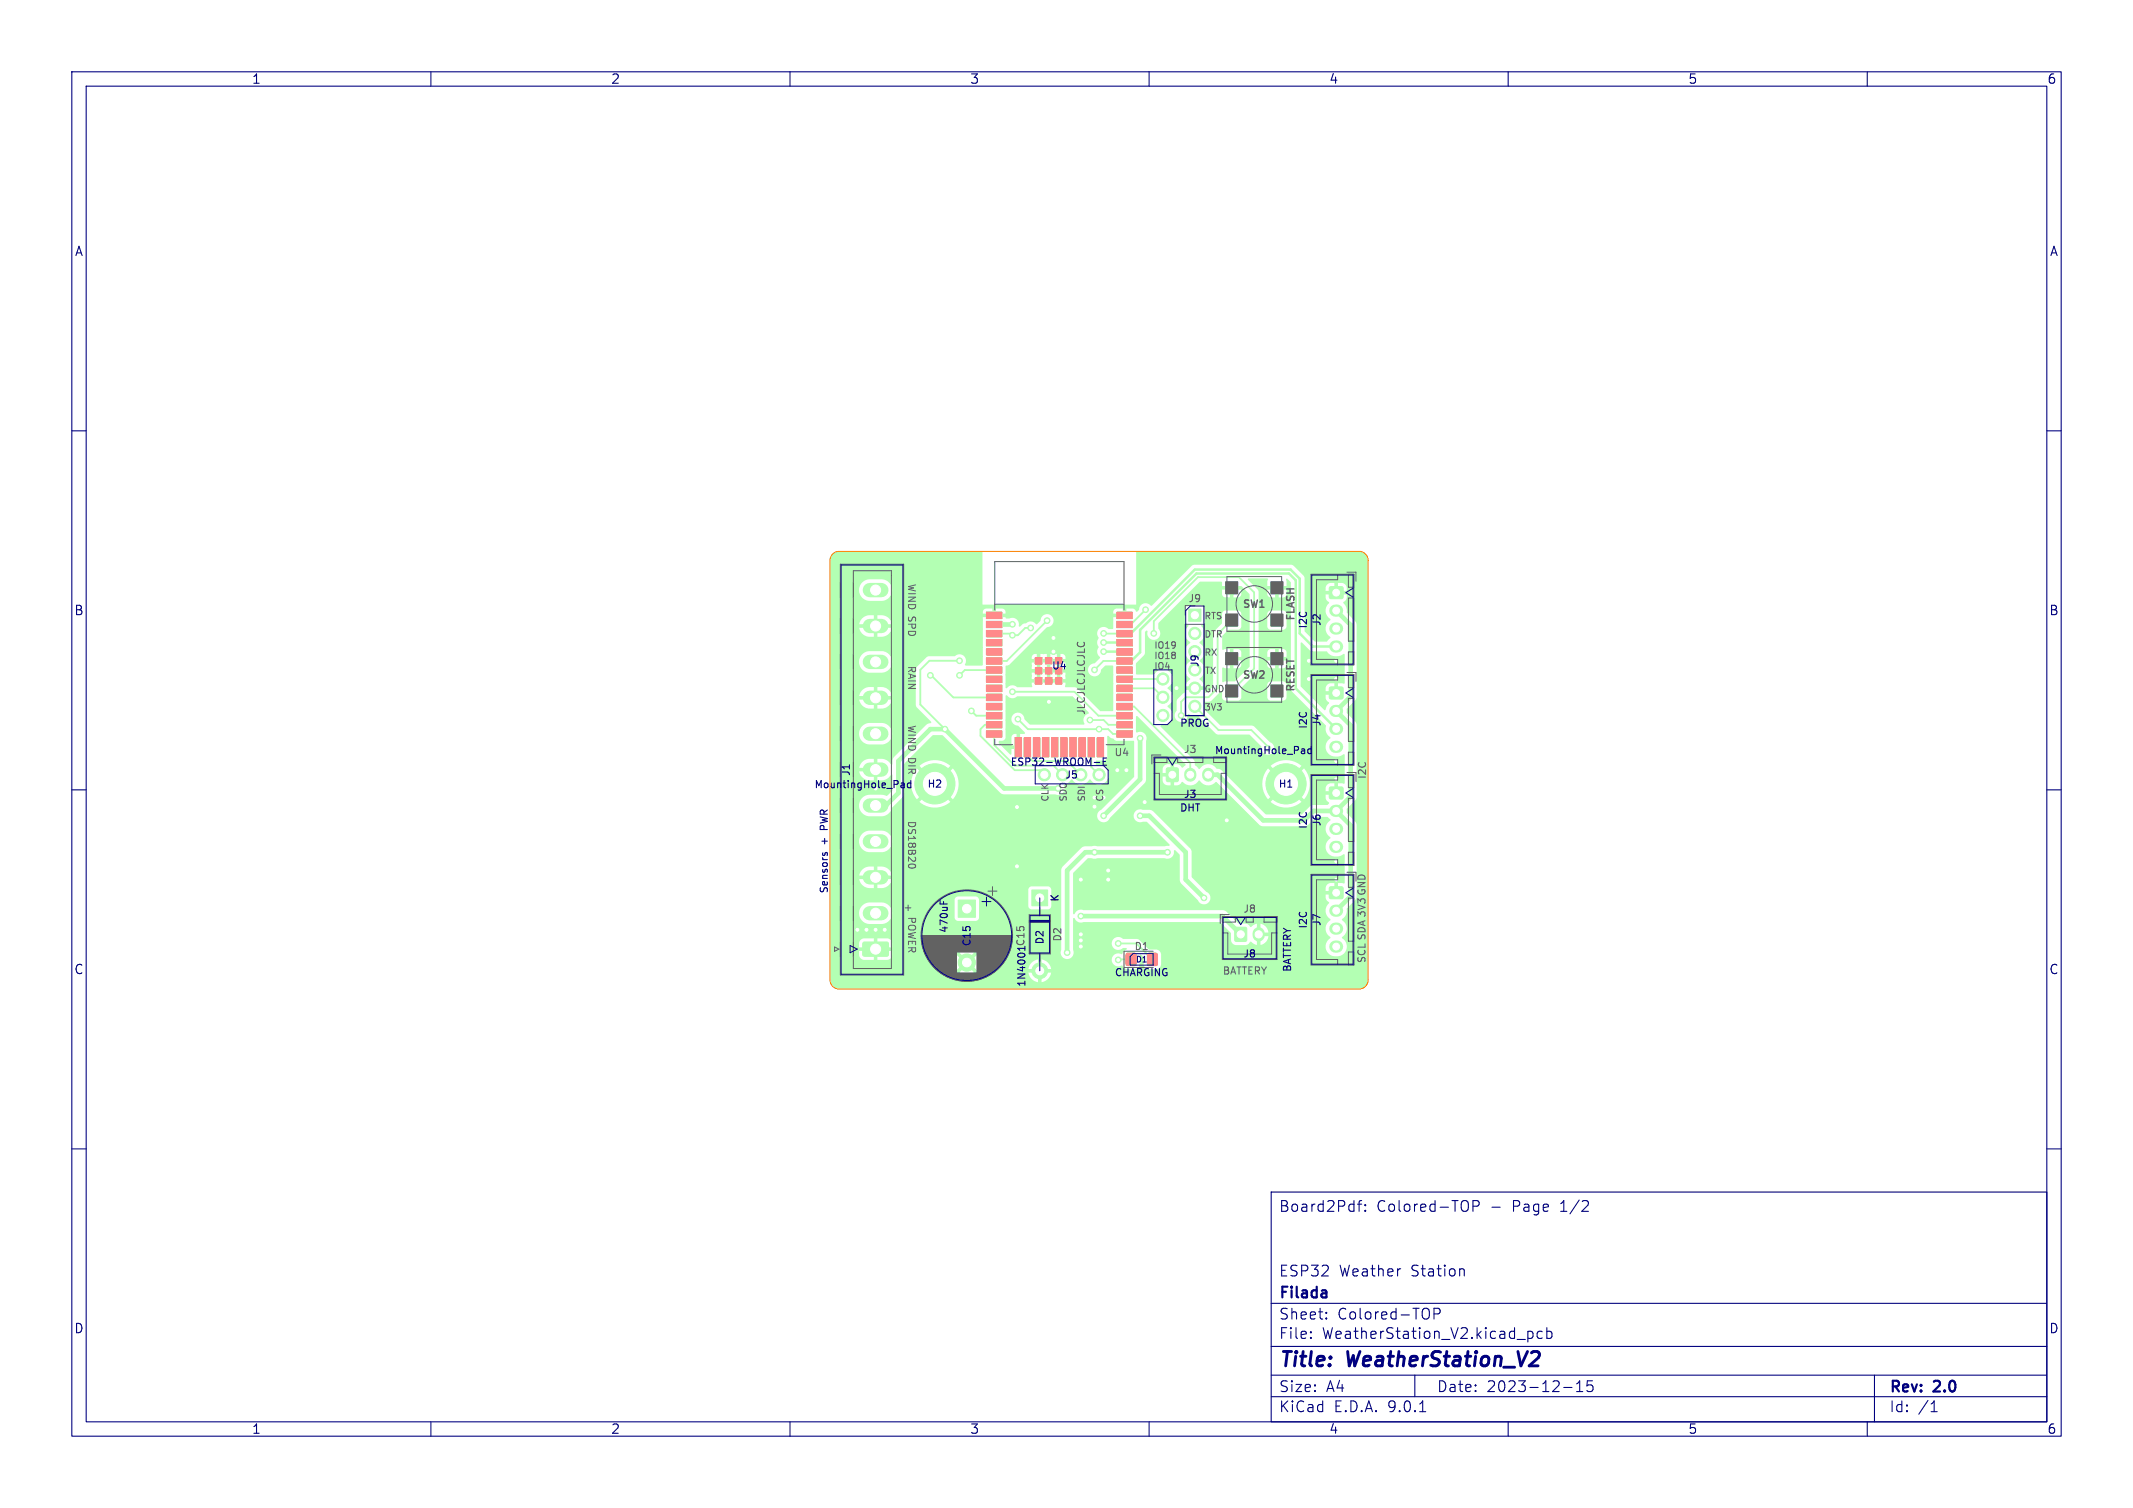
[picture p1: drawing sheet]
<svg xmlns="http://www.w3.org/2000/svg" width="297mm" height="210mm" viewBox="0 0 297 210" stroke-linecap="round" stroke-linejoin="round" font-family="sans-serif">
<g fill="#b3ffb3" stroke="#b3ffb3" stroke-width=".14">
<path d="M137.4 85.2h2.1v.9h-2.1z"/>
<path d="M137.4 86.5h2.1v.9h-2.1z"/>
<path d="M137.4 87.8h2.1v.9h-2.1z"/>
<path d="M137.4 89.1h2.1v.9h-2.1z"/>
<path d="M137.4 90.3h2.1v.9h-2.1z"/>
<path d="M137.4 91.6h2.1v.9h-2.1z"/>
<path d="M137.4 92.9h2.1v.9h-2.1z"/>
<path d="M137.4 94.1h2.1v.9h-2.1z"/>
<path d="M137.4 95.4h2.1v.9h-2.1z"/>
<path d="M137.4 96.7h2.1v.9h-2.1z"/>
<path d="M137.4 97.9h2.1v.9h-2.1z"/>
<path d="M137.4 99.2h2.1v.9h-2.1z"/>
<path d="M137.4 100.5h2.1v.9h-2.1z"/>
<path d="M137.4 101.8h2.1v.9h-2.1z"/>
<path d="M141.3 102.7h.9v2.7h-.9z"/>
<path d="M142.6 102.7h.9v2.7h-.9z"/>
<path d="M143.9 102.7h.9v2.7h-.9z"/>
<path d="M145.1 102.7h.9v2.7h-.9z"/>
<path d="M146.4 102.7h.9v2.7h-.9z"/>
<path d="M147.7 102.7h.9v2.7h-.9z"/>
<path d="M149 102.7h.9v2.7h-.9z"/>
<path d="M150.2 102.7h.9v2.7h-.9z"/>
<path d="M151.5 102.7h.9v2.7h-.9z"/>
<path d="M152.8 102.7h.9v2.7h-.9z"/>
<path d="M155.5 101.8h2.2v.9h-2.2z"/>
<path d="M155.5 100.5h2.2v.9h-2.2z"/>
<path d="M155.5 99.2h2.2v.9h-2.2z"/>
<path d="M155.5 97.9h2.2v.9h-2.2z"/>
<path d="M155.5 96.7h2.2v.9h-2.2z"/>
<path d="M155.5 95.4h2.2v.9h-2.2z"/>
<path d="M155.5 94.1h2.2v.9h-2.2z"/>
<path d="M155.5 92.9h2.2v.9h-2.2z"/>
<path d="M155.5 91.6h2.2v.9h-2.2z"/>
<path d="M155.5 90.3h2.2v.9h-2.2z"/>
<path d="M155.5 89.1h2.2v.9h-2.2z"/>
<path d="M155.5 87.8h2.2v.9h-2.2z"/>
<path d="M155.5 86.5h2.2v.9h-2.2z"/>
<path d="M155.5 85.2h2.2v.9h-2.2z"/>
<path d="M144.2 91.6h.9v.9h-.9z"/>
<path d="M144.2 93h.9v.9h-.9z"/>
<path d="M144.2 94.4h.9v.9h-.9z"/>
<path d="M145.6 91.6h.9v.9h-.9z"/>
<path d="M145.6 93h.9v.9h-.9z"/>
<path d="M145.6 94.4h.9v.9h-.9z"/>
<path d="M147 91.6h.9v.9h-.9z"/>
<path d="M147 94.4h.9v.9h-.9z"/>
<path d="M172 129.2l.2-.1 1.3 .1 .1 .2-.1 1.6-.1 .1-1.4-.1-.1-.1z"/>
<path d="M185.2 81.8l.1-.1 1.7 .1v.1v1.4l-.2 .1-1.6-.1-.1-.2z"/>
<path d="M185.2 95.7h.1h1.7v.2v1.4l-.2 .1-1.6-.1-.1-.2z"/>
<path d="M143.7 123.9h2.2v2.2h-2.2z"/>
<path d="M120.2 131.3l.2-.1h3.2l.1 .2v1.6l-.2 .2h-3.2l-.2-.3z"/>
<path d="M170.7 90.9h1.6v1.7h-1.6z"/>
<path d="M177 90.9h1.6v1.7h-1.6z"/>
<path d="M170.7 95.4h1.6v1.7h-1.6z"/>
<path d="M177 95.4h1.6v1.7h-1.6z"/>
<path d="M185.2 109.7l.1-.1 1.7 .1v.1v1.4l-.2 .1-1.6-.1-.1-.2z"/>
<path d="M162.5 107l.1-.1 1.4 .1 .1 .2-.1 1.6-.2 .1-1.3-.1-.1-.2z"/>
<path d="M165.5 84.8h1.7v1.7h-1.7z"/>
<path d="M156.8 132.8l.2-.1 1.1 .1 .1 .2-.1 1.4-1.1 .1-.2-.1v-.2z"/>
<path d="M159.8 132.8l.2-.1 1.1 .1 .1 .2-.1 1.4-1.1 .1-.2-.1-.1-1.4z"/>
<path d="M170.7 81h1.6v1.7h-1.6z"/>
<path d="M177 81h1.6v1.7h-1.6z"/>
<path d="M170.7 85.5h1.6v1.7h-1.6z"/>
<path d="M177 85.5h1.6v1.7h-1.6z"/>
<path d="M133.4 125.3h2.4v2.4h-2.4z"/>
<path d="M185.2 123.5h.1h1.7v.2v1.4l-.2 .1-1.6-.1-.1-.2z"/>
<circle cx="161.9" cy="99.6" r=".85"/>
<circle cx="161.9" cy="97.1" r=".85"/>
<circle cx="161.9" cy="94.6" r=".85"/>
<circle cx="144.8" cy="135.2" r="1.1"/>
<circle cx="179.1" cy="109.2" r="2.8"/>
<circle cx="130.2" cy="109.2" r="2.8"/>
<circle cx="166.4" cy="88.2" r=".85"/>
<circle cx="166.4" cy="90.7" r=".85"/>
<circle cx="166.4" cy="93.3" r=".85"/>
<circle cx="166.4" cy="95.8" r=".85"/>
<circle cx="166.4" cy="98.4" r=".85"/>
<circle cx="134.6" cy="134" r="1.2"/>
<circle cx="153" cy="107.9" r=".85"/>
<circle cx="150.5" cy="107.9" r=".85"/>
<circle cx="148" cy="107.9" r=".85"/>
<circle cx="145.4" cy="107.9" r=".85"/>
<circle cx="150.5" cy="127.6" r=".4"/>
<circle cx="186.1" cy="120" r=".4"/>
<circle cx="146" cy="97.7" r=".4"/>
<circle cx="186.1" cy="106" r=".4"/>
<circle cx="182.2" cy="94.6" r=".4"/>
<circle cx="163.8" cy="95.8" r=".4"/>
<circle cx="186.1" cy="108.5" r=".4"/>
<circle cx="141.6" cy="112.4" r=".4"/>
<circle cx="123.2" cy="129.5" r=".4"/>
<circle cx="121.9" cy="129.5" r=".4"/>
<circle cx="155.6" cy="107.3" r=".4"/>
<circle cx="152.4" cy="112.3" r=".4"/>
<circle cx="120.6" cy="129.5" r=".4"/>
<circle cx="154.3" cy="122.5" r=".4"/>
<circle cx="150.5" cy="131" r=".4"/>
<circle cx="159.4" cy="111.7" r=".4"/>
<circle cx="154.3" cy="121.2" r=".4"/>
<circle cx="150.5" cy="131.8" r=".4"/>
<circle cx="150.5" cy="130.1" r=".4"/>
<circle cx="186.1" cy="94.6" r=".4"/>
<circle cx="141.6" cy="120.7" r=".4"/>
<circle cx="152.4" cy="111.1" r=".4"/>
<circle cx="182.2" cy="92" r=".4"/>
<circle cx="146.7" cy="90.7" r=".4"/>
<circle cx="146.7" cy="88.8" r=".4"/>
<circle cx="186.1" cy="122.5" r=".4"/>
<circle cx="119.4" cy="129.5" r=".4"/>
<circle cx="170.8" cy="114.2" r=".4"/>
<circle cx="186.1" cy="92" r=".4"/>
<circle cx="156.8" cy="107.3" r=".4"/>
<circle cx="150.5" cy="122.5" r=".4"/>
<circle cx="141" cy="86.9" r=".4"/>
<circle cx="158.7" cy="102.8" r=".4"/>
<circle cx="153.7" cy="113.6" r=".4"/>
<circle cx="141" cy="88.5" r=".4"/>
<circle cx="160.7" cy="88.2" r=".4"/>
<circle cx="143.5" cy="87.4" r=".4"/>
<circle cx="155.7" cy="131.4" r=".4"/>
<circle cx="135.3" cy="99" r=".4"/>
<circle cx="129.5" cy="94.1" r=".4"/>
<circle cx="145.8" cy="86.4" r=".4"/>
<circle cx="155.7" cy="133.7" r=".4"/>
<circle cx="141" cy="96.3" r=".4"/>
<circle cx="152.4" cy="93.3" r=".4"/>
<circle cx="153.7" cy="88.2" r=".4"/>
<circle cx="153.7" cy="89.5" r=".4"/>
<circle cx="147.3" cy="109.8" r=".4"/>
<circle cx="131.6" cy="101.5" r=".4"/>
<circle cx="133.6" cy="92" r=".4"/>
<circle cx="133.6" cy="94.1" r=".4"/>
<circle cx="158.7" cy="113.6" r=".4"/>
<circle cx="167.6" cy="125" r=".4"/>
<circle cx="141.7" cy="100.1" r=".4"/>
<circle cx="164.5" cy="99.6" r=".4"/>
<circle cx="153" cy="101.5" r=".4"/>
<circle cx="153.7" cy="90.7" r=".4"/>
<circle cx="159.5" cy="84.9" r=".4"/>
<circle cx="151.8" cy="100.3" r=".4"/>
<circle cx="162.6" cy="118.7" r=".4"/>
<circle cx="152.4" cy="118.7" r=".4"/>
<circle cx="148.6" cy="132.7" r=".4"/>
</g>
<g fill="none" stroke="#b3ffb3" stroke-width="1.7">
<path d="M185.9 85h.3M185.9 87.5h.3M185.9 90h.3M185.9 99h.3M165.7 107.8v.2M168.2 107.8v.2M185.9 101.5h.3M185.9 104h.3M185.9 112.9h.3M185.9 115.4h.3M185.9 117.9h.3M175.3 130v.3"/>
<path d="M185.9 126.8h.3M185.9 129.3h.3M185.9 131.8h.3"/>
</g>
<path d="M121.1 97.2h1.6M121.1 92.2h1.6M121.1 87.2h1.6M121.1 82.2h1.6M121.1 117.2h1.6M121.1 112.2h1.6M121.1 107.2h1.6M121.1 102.2h1.6M121.1 127.2h1.6M121.1 122.2h1.6" fill="none" stroke="#b3ffb3" stroke-width="2"/>
<path d="M138.4 87h2.5M186.1 85l2 2v10l-2 2 2 2v9.9l-2 2M147.3 109.8h-7.5l-8.2-8.3h-2.1l-4.4 4.5v4.4l-1.8 1.8h-1.4M158.7 102.8v5.7l-5 5.1M158.7 113.6h1.3l5.1 5.1v3.8l2.5 2.5M162.6 118.7h-11.5l-2.5 2.5v11.5M168.2 107.9h1.3l6.4 6.3h5.7l1.3-1.3h3.2M186.1 112.9l2 2v9.9l-2 2M150.5 127.6h19.7l2.6 2.5" fill="none" stroke="#b3ffb3" stroke-width=".65"/>
<g fill="none" stroke="#b3ffb3" stroke-width=".25">
<path d="M129.5 94.1h.2l3 3h5.7M133.6 92h-4.2l-1.3 1.3v4.8l3.5 3.4M135.3 99l.6 .7h2.5M138.4 93.3h-4.1l-.7 .8M140.9 96.3h8.7l3.3 3.4h3.7M141 86.9l-.1 .1M143.5 87.4h-.8l-1 1.1h-.7l-.3-.3h-2.3M145.8 86.4l-5.6 5.6h-1.8M153.7 88.2h2.9M156.6 92h-3l-1.2 1.3M156.6 95.9h4.1l1.2 1.2M156.6 98.4h1.3l7.8 7.8v1.7"/>
<path d="M159.5 84.9l-2.1 2.1h-.8M160.7 88.2v-1.7l6.1-6.1h5.7l2.1 2.1v10.6l-3.1 3.1M161.9 94.6h-5.3M166.4 98.4l3.3 3.3h4.5l2.3 2.3M171.5 86.4l-2 1.9v7.5l-1.2 1.3h-3.2l-.6 .6v1.9M138.4 100.9h-1.3l-.6 .6v1l4.8 4.8h3.5l.6 .6M138.4 102.2v1.6l2.9 2.8h5.4l1.3 1.3M141.7 100.1l1.4 1.4h11.2l.7 .7h1.6M143.1 104.1v1.1l.7 .8h4.8l1.9 1.9M151.8 100.3h1.9l.6 .6h2.3M152 104.1v2.7l1 1.1M155.7 131.4h2.5l2.3 2.2"/>
<path d="M157.5 133.6l-1.8 .1"/>
</g>
<path d="M153.7 89.5h2.9M153.7 90.7l2.9 .1M156.6 92h.9l1.2-1.2v-3.1l7.9-7.8h12.9l.9 .9v15.1l5.7 5.6M156.6 88.2h.8l9-8.9h13.3l1.3 1.3v7.6l1.8 1.8h3.3" fill="none" stroke="#b3ffb3" stroke-width=".35"/>
<g fill="#b3ffb3">
<path d="M159.6 87.8h.1l.1 .1a.92 .92 0 0 0 1.1 1.2 .92 .92 0 0 0 .4-1.6v-.8l5.8-5.7h2.9l.2 .1v.5h.9v.5h-.9v.7l.1 .3 .3 .1h.6v-.9h.5v.9h.7l.3-.1 .1-.3v-.7h-.9v-.5h1l1.1 1.1v10.2l-2 2h-1.4l-.3 .1-.1-.1v-1.9l1 .1v-.9h.5v.9l.9-.1 .2-.4v-.6h-.9v-.5h.9v-.7l-.1-.3-.3-.1h-.7v.9h-.5v-.9h-.6l-.3 .1-.1-.1v-1.9l.9-.8h1.3l.4-.3v-2l-.1-.2-.3-.2h-1.8l-.3 .2-.1 .2-.1 1.4-1.2 1.3v7.4l-.9 1-.4-.1 .1-.3h-.9v-.5h.9l-.3-.6-.4-.4v-.1a1.38 1.38 0 0 0 0-2.4v-.2a1.39 1.39 0 0 0 0-2.4v-.1a1.39 1.39 0 0 0 .3-2.2l.3-.3 .1-.3v-1.9l-.1-.2-.3-.2h-1.9l-.3 .3-.1 2 .2 .3 .3 .2a1.44 1.44 0 0 0 .2 2.3v.2a1.38 1.38 0 0 0 0 2.4v.1a1.38 1.38 0 0 0 0 2.4l-.5 .7-.2 .4h.9v.5h-.9l.1 .3-.4 .2-.7 .8-.2 .3v1.2a.92 .92 0 0 0 .4 1.6 .92 .92 0 0 0 1.2-1l.1-.1a1.92 1.92 0 0 0 1.3 .3l2.6 2.6h4.5l1.7 1.7a.91 .91 0 0 0 .7 1.1 .91 .91 0 0 0 1.1-.6 .91 .91 0 0 0-.6-1.2l-2.4-2.2-4.5-.1-2.2-2.2v-1l.9-.1 1.4-1.4 .2 .1v.9l.4 .3h1.8l.3-.2 .1-.3h3.7l.1 .3 .3 .2h1.8l.3-.2 .1-.2v-1.9l-.1-.3-.3-.1h-1.8l-.3 .1-.1 .3v1.8h-3.7l.1-1.3 2.2-2.3 .2-.3v-.6h1.2l.1 .3 .3 .2h.7v-.9h.4v.9l.9-.1 .2-.4v-.6h-.9v-.5h.9v-.9l-.4-.2h-.7v.9h-.4v-.9h-.9l-.2 .4v.7h.9v.5h-.9v.6h-1.2v-5.4h1.2l.1 .4 .3 .1 2-.1 .2-.3v-1.9l-.1-.2-.3-.2-2 .1-.2 .3v1.8h-1.2l-.1-4.9-.1-.2-1.3-1.3-.1-.2 .2-.1 2.6 .1v1h.9v.5h-.9v.8l.4 .3h.7v-.9h.4v.9l.9-.1 .2-.3v-.7h-.9v-.5h.9v-1h.2l.4 .5 .1 14.9 .1 .3 4.7 4.8a1.41 1.41 0 0 0 .7 1.6l-.1 .1a1.39 1.39 0 0 0-.5 1.8 1.39 1.39 0 0 0 1.7 .7l.7-.3 .1 .1v4h-.9v.9h-.5v-.9h-.8l-.4 .4v.7h1.1l-.1 .2 .1 .3h-1.1a1.13 1.13 0 0 0 .5 1.1l-.3 .3-2.2 .1-1.4 1.2h-4.9l-4.3-4.2h3.8l.1 1 .7 1.1 1.2-1.2 .3 .4-1.2 1.2a3.3 3.3 0 0 0 4.3 0l-1.2-1.2 .4-.4 1.2 1.2a3.3 3.3 0 0 0 0-4.3l-1.2 1.2-.4-.3 1.2-1.2a3.3 3.3 0 0 0-4.3 0l1.2 1.2-.3 .3-1.2-1.2-.7 1.1-.1 1.1h-3.8l-1.9-1.9-.3-.2h-.3a1.49 1.49 0 0 0-2.5 0l-.6-.6-.1-.4-.1-.3-4.6-4.6v-.1l.1-.1a1.37 1.37 0 0 0 1.5-.9 1.37 1.37 0 0 0-.6-1.7v-.1a1.38 1.38 0 0 0 0-2.4v-.2a1.38 1.38 0 0 0 .2-2.2 1.38 1.38 0 0 0-2.2 .4h-2.3l-.1-.1v-1.4l1.1-1.1 .1-.3v-3z"/>
<path d="M140 96.9l.2-.1a.96 .96 0 0 0 1.5 .2h7.6l2.3 2.2v.1a1.06 1.06 0 0 0-.6 1.6h-7.6l-.7-.7a.92 .92 0 0 0-.9-1 .92 .92 0 0 0-1 1 .92 .92 0 0 0 1 .9l.8 .8a.22 .22 0 0 1 0 .3 .22 .22 0 0 1-.3 0h-.3v2.1h-1.2v.8h-.2l-1.2-1.3h2.1v-1.6l-.4 .1-.2 .2-.1 1.3h-1.4l-.3-.3v-.3l.7-.1 .2-.3z"/>
<path d="M181.1 89.5h.2l1.3 1.2h2.1a1.71 1.71 0 0 0 2.4 .4l.1 .1v4h-.9v.9h-.5v-.9h-.5a.83 .83 0 0 0-.7 1.1h1.1l-.1 .1 .1 .4h-1.1a1.13 1.13 0 0 0 .5 1.1l-.3 .4-.2 .6h-.2l-3.3-3.3z"/>
<path d="M115.9 77.2a1.27 1.27 0 0 1 .9-.4h19.9l.1 7.4h21.4v-7.3l.1-.1h30.9l.8 .3 .3 .3 .2 .7v58.4l-.1 .4-.2 .4a1.27 1.27 0 0 1-1 .4h-72.4l-.7-.2-.5-.6v-2.9h17.3l.1 .5 .3 .6 .8-.8 .3 .3-.8 .8a1.68 1.68 0 0 0 2 0l7.6 .1a1.6 1.6 0 0 0 1.3 1.3v-1.1h.5v1.1a1.6 1.6 0 0 0 1.4-1.4h-1.1v-.5h1.1a1.6 1.6 0 0 0-1.1-1.2h9.5v.2a.91 .91 0 0 0 1.4 .6l.7 .5 1.4-.1 .2-.2 .2-.3v-1.4l.1-.1 .4 .4 .1 1.1 .2 .4 .4 .2h1.2l.4-.3 .2-.3v-1.5a.74 .74 0 0 0-.7-.7h-1l-1.6-1.4-2.1-.1a.92 .92 0 0 0-1.3 .1 .92 .92 0 0 0 .1 1.3 .92 .92 0 0 0 1.3-.1h.4l.1 .2-.5 .3-.2 .4a.93 .93 0 0 0-1.4 .8l-9.8-.1v1.1h-.5v-1.1a1.6 1.6 0 0 0-1.3 1.3h1.1v.5h-8.7l-.8-.8 .4-.3 .8 .8a1.69 1.69 0 0 0 0-2.1l-.8 .8-.4-.3 .8-.8h12.1a.91 .91 0 0 0 1.1 .8 .91 .91 0 0 0 .6-1.2v-4.3l.1-.2 .2 .1a.91 .91 0 0 0 1.2 .5h18.9l1.6 1.5 .1 1.3 .2 .3 .4 .1h1.4l.7-.5 .4 .3 .4 .2v-1h.5v1l.2-.1 .6-.4 .3-.7h-.9v-.5h.9a1.34 1.34 0 0 0-1.1-1.3v1.1h-.5v-1.1l-.4 .2-.4 .3-.7-.5h-1.1l-1.6-1.6-.5-.2-19.5-.1a1.03 1.03 0 0 0-1.2 .6l-.2-.1v-5.6l2-2 10.8-.1a.93 .93 0 0 0 .9-.1 .93 .93 0 0 0 .4-1h.1l.7 .7v3.4l.1 .4 2.4 2.5a.91 .91 0 0 0 1.5 .3 .91 .91 0 0 0-.3-1.5l-2.1-2.1v-3.4l-.1-.5-5.2-5.2-.5-.2h-1a.91 .91 0 0 0-1.3 .8 .91 .91 0 0 0 1.3 .8l.6 .1 3.1 3.1v.2l-.6 .1h-9.4l-.5-.1-1.3 .1-.4 .1-2.7 2.8-.1 .3v11.2l-.1 .4h-12.1a1.68 1.68 0 0 0-2 0l.8 .8-.3 .3-.8-.8-.3 .5-.1 .5h-17.3v-2.1h5.7v.5h-1.7v.7l.3 .4 .4 .2h1.4v-.9h.5v.9h1.4l.5-.3a1.2 1.2 0 0 0 .1-1h-1.6v-.5h1.6v-.8l-.3-.3-.3-.1h-1.4v.8h-.5v-.8h-1.5l-.4 .3a1.2 1.2 0 0 0-.2 .9h-4v-4.6h4l.1 .2a1.5 1.5 0 0 0 1.4 1.2l2.1-.1 .4-.2 .5-.6h8.8l.2 .3 .2 .1h2.6l.3-.1 .1-.2v-1.7h6.9l.1 .3 .3 .1h2.4l.2-.1 .2-.3v-2.4l-.2-.2-.2-.2-2.6 .1-.2 .4v2.3h-6.9v-1l-.2-.3-2.7-.1-.3 .2-.2 .2v2.6h-8.8a1.5 1.5 0 0 0-1.3-2.1h-1.8a1.5 1.5 0 0 0-1.4 1.6h-4v-5.4h5.7v.5h-1.7a1.62 1.62 0 0 0 2.1 1.3v-.9h.5v.9h.6a1.49 1.49 0 0 0 1.4-1.3h-1.6v-.5h1.6v-.1a1.63 1.63 0 0 0-2-1.1v.8h-.5v-.8h-.6a1.49 1.49 0 0 0-1.5 1.2h-4v-4.6h4l.1 .2a1.51 1.51 0 0 0 1.4 1.2h1.7a1.5 1.5 0 0 0 1.4-1.6 1.5 1.5 0 0 0-1.4-1.4h-1.8a1.5 1.5 0 0 0-1.4 1.6h-4v-5h4l.1 .2a1.5 1.5 0 0 0 1.4 1.2h1.7a1.49 1.49 0 0 0 1.4-1.2l1.6-1.6 .1-.4v-1.3h1l.1 1 .7 1.1 1.2-1.2 .3 .4-1.2 1.2a3.3 3.3 0 0 0 4.3 0l-1.2-1.2 .4-.4 1.2 1.2a3.3 3.3 0 0 0 0-4.3l-1.2 1.2-.4-.3 1.2-1.2a3.3 3.3 0 0 0-4.3 0l1.2 1.2-.3 .3-1.2-1.2-.7 1.1-.1 1.1h-1v-2.9l3.9-3.9h1.4l8.2 8.1 .3 .1h7.2a.96 .96 0 0 0 1.1-.2 .96 .96 0 0 0 .1-1.1 2.07 2.07 0 0 0 1.1-.8 1.43 1.43 0 0 0 2.5 0l.1 .1a1.36 1.36 0 0 0 1.8 .5 1.36 1.36 0 0 0 .7-1.7 1.36 1.36 0 0 0-1.6-.8l-.1-.1v-.6h1.2l.3-.2 .1-3.2 1.2 .7h2.5v5l-4.6 4.6a.91 .91 0 0 0-.2 1.5 .91 .91 0 0 0 1.4-.4l4.9-4.8 .1-.3 .1-5.6a.93 .93 0 0 0-.2-1.1 .93 .93 0 0 0-1.1-.1l-.1-.1-.1-1.6 .1-.5 .1-.1 6.8 6.8-.4 .4-.5-.4-.7-.1v1.1h-.5v-1.1h-.5l-.3 .2-.3 .4v.6h.9v.2v.3h-.9v.6a.83 .83 0 0 0 1.1 .7v-1.1h.5v1.1l.7-.1 .4-.4h.1a1.38 1.38 0 0 0 2.2-.2h.2a1.38 1.38 0 0 0 2.2 .2l6 5.9 .3 .2 6.2 .1 .3-.2 1.2-1.1h1.5l.4 .3v.2a1.38 1.38 0 0 0 .1 2.3l-.1 .2a1.39 1.39 0 0 0-.5 1.7 1.39 1.39 0 0 0 1.7 .8l.7-.3h.1v4h-.9v.9h-.5v-.9h-.8l-.4 .4v.7h1.1l-.1 .2 .1 .3h-1.1a1.13 1.13 0 0 0 .5 1.1 1.42 1.42 0 0 0 .2 2.3l-.1 .2a1.38 1.38 0 0 0 .1 2.3l-.1 .2a1.39 1.39 0 0 0-.5 1.7 1.39 1.39 0 0 0 1.7 .8 1.37 1.37 0 0 0 1.1-1.2 1.37 1.37 0 0 0-.6-1.4v-.1a1.38 1.38 0 0 0 0-2.4v-.1a1.53 1.53 0 0 0 .7-1.5l1.1-1.1 .2-.5v-10l-.2-.5-1.1-1.1-.1-.6 1.2-1.2 .2-.5v-10l-.2-.5-1.1-1.2-.1-.5 1.2-1.2 .2-.5v-10.1l-.2-.5-1.2-1.2a1.65 1.65 0 0 0-.5-1.4l.5-.4v-.7h-1v-.2v-.3h1v-.5l-.1-.3-.5-.3h-.6v.9h-.5v-.9h-.5a.83 .83 0 0 0-.7 1.1h1.1l-.1 .2 .1 .3h-1.1v.7l.5 .4-.1 .1a1.38 1.38 0 0 0 .3 2.2l-.1 .2a1.38 1.38 0 0 0 .1 2.3l-.6 .6-1.6 .1-1.4-1.5-.1-7.5-.1-.3-1.3-1.3-.3-.1h-13.7l-.3 .1-5.6 5.6a.98 .98 0 0 0-1.1-.4 .98 .98 0 0 0-.6 1l-.4 .2-.2-.3-.2-.1-1-.1v1.2h-1.8v1.6l-.7 .1a.94 .94 0 0 0-1.3 0 .94 .94 0 0 0 0 1.3 1.05 1.05 0 0 0 0 1.3 1.02 1.02 0 0 0 .2 1.4l-.8 .8a.92 .92 0 0 0-.9 .9 .92 .92 0 0 0 1 .9 .92 .92 0 0 0 .8-1l.6-.5h1.1v5.1v1.1l-.1 .1h-1.7l-3.2-3.2-.3-.1h-1.4l.1-.6h-4.7v.6h-2.1a1.02 1.02 0 0 0-1.5 .2l-.1-.2v-2h3.7v.9h.7v-.9h.5v.9h.9v-.9h.5v.9h.9v-.9h.5v.9h.7v-.9h-8.4v-1l.5-.1 .3-.3h2.9v.9h.7v-.9h.5v.9h.9v-.9h.5v.9h.9v-.9h.5v.9h.7v-.9h-7.6l.5-.5h3.1v-.7h.5v.7h.9v-.7h.5v.7h.9v-.7h.5v.7h.7a.56 .56 0 0 0-.7-.7h-3.6l-.4 .2v.5h-2.4l4.5-4.5a.91 .91 0 0 0 .9-.9 .91 .91 0 0 0-1-.9 .91 .91 0 0 0-.8 1l-.5 .5a1.16 1.16 0 0 0-1.7-.2l-.3 .1-.4 .4-.1-.1a.95 .95 0 0 0-.4-1 .95 .95 0 0 0-1-.1h-.4l-.1-.2h-3.2v6.7l-2.3 .1-.2-.2a.93 .93 0 0 0-.1-1.2 .93 .93 0 0 0-1.3 .1h-3.6l-.3 .2-1.4 1.4-.1 .3v5l.2 .2 1.9 2 .1 .1-.7 .3-4.5 4.5-.2 .5-.1 .6h-.1a1.51 1.51 0 0 0-1.3-.8h-.6v.8h-.5v-.8a1.62 1.62 0 0 0-2.1 1.2h1.7v.5h-1.7l.1 .1a1.63 1.63 0 0 0 2 1.2v-.9h.5v.9h.6a1.81 1.81 0 0 0 1.4-.9l.1 .2v2l-.8 .8-.7-.1h-1.8a1.5 1.5 0 0 0-1.4 1.6h-4v-10l4 .1a1.51 1.51 0 0 0 1.5 1.3h1.7a1.5 1.5 0 0 0 1.4-1.6 1.5 1.5 0 0 0-1.4-1.4h-1.8a1.5 1.5 0 0 0-1.4 1.6h-4v-5.4h5.7v.5h-1.7a1.62 1.62 0 0 0 2.1 1.3v-.9h.5v.9h.6a1.49 1.49 0 0 0 1.4-1.3h-1.6v-.5h1.6v-.1a1.63 1.63 0 0 0-2-1.1v.8h-.5v-.8h-.6a1.49 1.49 0 0 0-1.5 1.2h-4v-4.6h4l.1 .2a1.5 1.5 0 0 0 1.4 1.2h1.7a1.5 1.5 0 0 0 1.4-1.6 1.5 1.5 0 0 0-1.4-1.4h-1.8a1.5 1.5 0 0 0-1.4 1.6h-4v-5.4h5.7v.5h-1.7a1.62 1.62 0 0 0 2.1 1.3v-.9h.5v.9h.6a1.49 1.49 0 0 0 1.4-1.3h-1.6v-.5h1.6v-.1a1.63 1.63 0 0 0-2-1.1v.8h-.5v-.8h-.6a1.49 1.49 0 0 0-1.5 1.2h-4v-1.5h22.6v-.7h.5v.7h17.6v-.7l-1 .1-.2 .2-.1 .4h-15v-.4l-.4-.3-2.4 .1-.3 .2-.1 .4h-21.2v-3.1h4a1.5 1.5 0 0 0 1.5 1.4h1.7a1.5 1.5 0 0 0 1.4-1.6 1.5 1.5 0 0 0-1.4-1.4h-1.8a1.5 1.5 0 0 0-1.4 1.6h-4v-4.3v-.4z"/>
</g>
<g fill="#fff" stroke="#fff" stroke-width=".14">
<circle cx="150.5" cy="127.6" r=".2"/>
<circle cx="186.1" cy="120" r=".2"/>
<circle cx="146.1" cy="97.7" r=".2"/>
<circle cx="186.1" cy="106" r=".2"/>
<circle cx="182.2" cy="94.6" r=".2"/>
<circle cx="163.8" cy="95.8" r=".2"/>
<circle cx="186.1" cy="108.5" r=".2"/>
<circle cx="141.6" cy="112.4" r=".2"/>
<circle cx="123.2" cy="129.5" r=".2"/>
<circle cx="121.9" cy="129.5" r=".2"/>
<circle cx="155.6" cy="107.3" r=".2"/>
<circle cx="152.4" cy="112.3" r=".2"/>
<circle cx="120.7" cy="129.5" r=".2"/>
<circle cx="154.3" cy="122.5" r=".2"/>
<circle cx="150.5" cy="131" r=".2"/>
<circle cx="159.4" cy="111.7" r=".2"/>
<circle cx="154.3" cy="121.2" r=".2"/>
<circle cx="150.5" cy="131.8" r=".2"/>
<circle cx="150.5" cy="130.1" r=".2"/>
<circle cx="186.1" cy="94.6" r=".2"/>
<circle cx="141.6" cy="120.6" r=".2"/>
<circle cx="152.4" cy="111.1" r=".2"/>
<circle cx="182.2" cy="92" r=".2"/>
<circle cx="146.7" cy="90.7" r=".2"/>
<circle cx="146.7" cy="88.8" r=".2"/>
<circle cx="186.1" cy="122.5" r=".2"/>
<circle cx="119.4" cy="129.5" r=".2"/>
<circle cx="170.8" cy="114.2" r=".2"/>
<circle cx="186.1" cy="92" r=".2"/>
<circle cx="156.8" cy="107.3" r=".2"/>
<circle cx="150.5" cy="122.5" r=".2"/>
<circle cx="141" cy="86.9" r=".2"/>
<circle cx="158.8" cy="102.8" r=".2"/>
<circle cx="153.7" cy="113.6" r=".2"/>
<circle cx="141" cy="88.5" r=".2"/>
<circle cx="160.7" cy="88.2" r=".2"/>
<circle cx="143.5" cy="87.4" r=".2"/>
<circle cx="155.7" cy="131.4" r=".2"/>
<circle cx="135.3" cy="99" r=".2"/>
<circle cx="129.5" cy="94.1" r=".2"/>
<circle cx="145.8" cy="86.4" r=".2"/>
<circle cx="155.7" cy="133.7" r=".2"/>
<circle cx="141" cy="96.3" r=".2"/>
<circle cx="152.4" cy="93.3" r=".2"/>
<circle cx="153.7" cy="88.2" r=".2"/>
<circle cx="153.7" cy="89.5" r=".2"/>
<circle cx="147.3" cy="109.8" r=".2"/>
<circle cx="131.6" cy="101.5" r=".2"/>
<circle cx="133.6" cy="92" r=".2"/>
<circle cx="133.6" cy="94.1" r=".2"/>
<circle cx="158.8" cy="113.6" r=".2"/>
<circle cx="167.6" cy="125" r=".2"/>
<circle cx="141.7" cy="100.1" r=".2"/>
<circle cx="164.5" cy="99.6" r=".2"/>
<circle cx="153" cy="101.5" r=".2"/>
<circle cx="153.7" cy="90.7" r=".2"/>
<circle cx="159.5" cy="84.9" r=".2"/>
<circle cx="151.8" cy="100.3" r=".2"/>
<circle cx="162.6" cy="118.7" r=".2"/>
<circle cx="152.4" cy="118.7" r=".2"/>
<circle cx="148.6" cy="132.7" r=".2"/>
<circle cx="172.8" cy="130.1" r=".5"/>
<circle cx="175.3" cy="130.1" r=".5"/>
<circle cx="161.9" cy="99.6" r=".5"/>
<circle cx="161.9" cy="97.1" r=".5"/>
<circle cx="161.9" cy="94.6" r=".5"/>
<circle cx="186.1" cy="82.5" r=".47"/>
<circle cx="186.1" cy="85" r=".47"/>
<circle cx="186.1" cy="87.5" r=".47"/>
<circle cx="186.1" cy="90" r=".48"/>
<circle cx="186.1" cy="96.5" r=".47"/>
<circle cx="186.1" cy="99" r=".47"/>
<circle cx="186.1" cy="101.5" r=".47"/>
<circle cx="186.1" cy="104" r=".48"/>
<circle cx="144.8" cy="125" r=".55"/>
<circle cx="144.8" cy="135.2" r=".55"/>
<circle cx="121.9" cy="132.2" r=".7"/>
<circle cx="121.9" cy="127.2" r=".7"/>
<circle cx="121.9" cy="122.2" r=".7"/>
<circle cx="121.9" cy="117.2" r=".7"/>
<circle cx="121.9" cy="112.2" r=".7"/>
<circle cx="121.9" cy="107.2" r=".7"/>
<circle cx="121.9" cy="102.2" r=".7"/>
<circle cx="121.9" cy="97.2" r=".7"/>
<circle cx="121.9" cy="92.2" r=".7"/>
<circle cx="121.9" cy="87.2" r=".7"/>
<circle cx="121.9" cy="82.2" r=".7"/>
<circle cx="171.5" cy="91.7" r=".5"/>
<circle cx="177.8" cy="91.7" r=".5"/>
<circle cx="171.5" cy="96.2" r=".5"/>
<circle cx="177.8" cy="96.2" r=".5"/>
<circle cx="179.1" cy="109.2" r="1.6"/>
<circle cx="186.1" cy="110.4" r=".47"/>
<circle cx="186.1" cy="112.9" r=".47"/>
<circle cx="186.1" cy="115.4" r=".48"/>
<circle cx="186.1" cy="117.9" r=".47"/>
<circle cx="130.2" cy="109.2" r="1.6"/>
<circle cx="163.2" cy="107.9" r=".47"/>
<circle cx="165.7" cy="107.9" r=".47"/>
<circle cx="168.2" cy="107.9" r=".48"/>
<circle cx="166.4" cy="85.7" r=".5"/>
<circle cx="166.4" cy="88.2" r=".5"/>
<circle cx="166.4" cy="90.7" r=".5"/>
<circle cx="166.4" cy="93.3" r=".5"/>
<circle cx="166.4" cy="95.8" r=".5"/>
<circle cx="166.4" cy="98.4" r=".5"/>
<circle cx="171.5" cy="81.9" r=".5"/>
<circle cx="177.8" cy="81.9" r=".5"/>
<circle cx="171.5" cy="86.4" r=".5"/>
<circle cx="177.8" cy="86.4" r=".5"/>
<circle cx="134.6" cy="126.5" r=".6"/>
<circle cx="134.6" cy="134" r=".6"/>
<circle cx="153" cy="107.9" r=".5"/>
<circle cx="150.5" cy="107.9" r=".5"/>
<circle cx="148" cy="107.9" r=".5"/>
<circle cx="145.4" cy="107.9" r=".5"/>
<circle cx="186.1" cy="124.3" r=".48"/>
<circle cx="186.1" cy="126.8" r=".47"/>
<circle cx="186.1" cy="129.3" r=".48"/>
<circle cx="186.1" cy="131.8" r=".47"/>
</g>
<g fill="#ff8a8a" stroke="#ff8a8a" stroke-width=".14">
<path d="M137.4 85.2h2.1v.9h-2.1z"/>
<path d="M137.4 86.5h2.1v.9h-2.1z"/>
<path d="M137.4 87.8h2.1v.9h-2.1z"/>
<path d="M137.4 89.1h2.1v.9h-2.1z"/>
<path d="M137.4 90.3h2.1v.9h-2.1z"/>
<path d="M137.4 91.6h2.1v.9h-2.1z"/>
<path d="M137.4 92.9h2.1v.9h-2.1z"/>
<path d="M137.4 94.1h2.1v.9h-2.1z"/>
<path d="M137.4 95.4h2.1v.9h-2.1z"/>
<path d="M137.4 96.7h2.1v.9h-2.1z"/>
<path d="M137.4 97.9h2.1v.9h-2.1z"/>
<path d="M137.4 99.2h2.1v.9h-2.1z"/>
<path d="M137.4 100.5h2.1v.9h-2.1z"/>
<path d="M137.4 101.8h2.1v.9h-2.1z"/>
<path d="M141.3 102.7h.9v2.7h-.9z"/>
<path d="M142.6 102.7h.9v2.7h-.9z"/>
<path d="M143.9 102.7h.9v2.7h-.9z"/>
<path d="M145.1 102.7h.9v2.7h-.9z"/>
<path d="M146.4 102.7h.9v2.7h-.9z"/>
<path d="M147.7 102.7h.9v2.7h-.9z"/>
<path d="M149 102.7h.9v2.7h-.9z"/>
<path d="M150.2 102.7h.9v2.7h-.9z"/>
<path d="M151.5 102.7h.9v2.7h-.9z"/>
<path d="M152.8 102.7h.9v2.7h-.9z"/>
<path d="M155.5 101.8h2.2v.9h-2.2z"/>
<path d="M155.5 100.5h2.2v.9h-2.2z"/>
<path d="M155.5 99.2h2.2v.9h-2.2z"/>
<path d="M155.5 97.9h2.2v.9h-2.2z"/>
<path d="M155.5 96.7h2.2v.9h-2.2z"/>
<path d="M155.5 95.4h2.2v.9h-2.2z"/>
<path d="M155.5 94.1h2.2v.9h-2.2z"/>
<path d="M155.5 92.9h2.2v.9h-2.2z"/>
<path d="M155.5 91.6h2.2v.9h-2.2z"/>
<path d="M155.5 90.3h2.2v.9h-2.2z"/>
<path d="M155.5 89.1h2.2v.9h-2.2z"/>
<path d="M155.5 87.8h2.2v.9h-2.2z"/>
<path d="M155.5 86.5h2.2v.9h-2.2z"/>
<path d="M155.5 85.2h2.2v.9h-2.2z"/>
<path d="M144.2 91.6h.9v.9h-.9z"/>
<path d="M144.2 93h.9v.9h-.9z"/>
<path d="M144.2 94.4h.9v.9h-.9z"/>
<path d="M145.6 91.6h.9v.9h-.9z"/>
<path d="M145.6 93h.9v.9h-.9z"/>
<path d="M145.6 94.4h.9v.9h-.9z"/>
<path d="M147 91.6h.9v.9h-.9z"/>
<path d="M147 94.4h.9v.9h-.9z"/>
<path d="M156.8 132.8l.2-.1 1.1 .1 .1 .2-.1 1.4-1.1 .1-.2-.1v-.2z"/>
<path d="M159.8 132.8l.2-.1 1.1 .1 .1 .2-.1 1.4-1.1 .1-.2-.1-.1-1.4z"/>
</g>
<g fill="none" stroke="#626262" stroke-width=".14">
<path d="M117 78.6h8.8v57.2h-8.8zM118.8 79.5h5.3v55.4h-5.3zM182.5 80h6v12.6h-6zM186.3 80v.7h-3v11.1h3v.8M187.6 79.7h1.2v1.2M188.5 80h-.7v1.8h.7M138.5 85v-6.8h18v6.8M138.5 84.1h18M165 84.3v1.4M165 86.9h2.7v12.8h-2.7zM170.8 80.3h7.7v7.6h-7.7zM170.8 90.2h7.7v7.6h-7.7z"/>
<path d="M182.5 93.9h6v12.7h-6zM186.3 94v.7h-3v11.1h3v.8M187.6 93.7h1.2v1.2M187.8 94v1.8h.7M188.5 83.3h-.7v6h.7M188.5 90.8h-.7v1.8M188.5 97.3h-.7v6h.7M138.5 103v.7h2.5M156.5 103v.7h-2.5M160.7 105.4h10.1v6h-10.1zM160.7 107.7h.7v2.9h8.6v-2.9h.8M161.6 105.1h-1.2v1.3"/>
<path d="M162.5 105.4v.8h-1.8M164 105.4v.8h3.5v-.8M169 105.4v.8h1.8M182.5 107.9h6v12.6h-6zM186.3 107.9v.7h-3v11.1h3v.8M187.6 107.6h1.2v1.2M187.8 107.9v1.8h.7M188.5 104.8h-.7v1.8M188.5 111.2h-.7v6h.7M188.5 118.7h-.7v1.8M116.2 131.9l.6 .3-.6 .3zM126.5 120.6a.53 .53 0 0 0 .5 .3 .53 .53 0 0 0 .5-.3"/>
<path d="M128.3 130.3h12.6M128.3 130.4h12.6M128.3 130.5h12.6M128.3 130.6h12.6M128.3 130.7h12.6M128.3 130.8h12.6M128.3 130.9h12.6M128.3 131h12.6M128.3 131.1h12.6M128.4 131.2h12.5M128.4 131.3h12.5M128.4 131.4h12.5"/>
<path d="M128.4 131.5h12.4M128.4 131.6h12.4M128.4 131.7h12.4M128.5 131.7h12.3M128.5 131.8h12.3M128.5 131.9h12.3M128.5 131.9h12.2M128.5 132h12.2M128.5 132.1h12.2M128.6 132.1h12.1M128.6 132.2h12.1M128.6 132.3h12"/>
<path d="M128.6 132.4h12M128.7 132.4h11.9M128.7 132.5h11.9M128.7 132.5h11.8M128.7 132.6h11.8M128.7 132.6h4.5M128.7 132.7h4.5M128.8 132.7h4.4M128.8 132.8h4.4M128.8 132.9h4.4M128.9 132.9h4.3M128.9 133h4.3"/>
<path d="M128.9 133.1h4.3M129 133.1h4.2M129 133.2h4.2M129 133.3h4.2M129.1 133.3h4.1M129.1 133.4h4.1M129.1 133.5h4.1M129.2 133.5h4M129.2 133.6h4M129.2 133.7h4M129.3 133.7h3.9M129.3 133.8h3.9"/>
<path d="M129.4 133.9h3.8M129.5 134h3.7M129.5 134.1h3.7M129.6 134.1h3.6M129.6 134.2h3.6M129.7 134.3h3.5M129.8 134.4h3.4M129.8 134.5h3.4M129.9 134.5h3.3M129.9 134.6h3.3M130 134.6h3.2M130 134.7h3.2"/>
<path d="M130.1 134.7h3.1M130.1 134.8h3.1M130.2 134.8h3M130.2 134.9h3M130.3 134.9h2.9M130.3 135h2.9M130.4 135h2.8M130.4 135.1h2.8M130.5 135.1h2.7M130.6 135.2h2.6M130.7 135.3h2.5M130.8 135.3h2.4"/>
<path d="M130.8 135.4h2.4M130.9 135.4h2.3M130.9 135.5h2.3M131 135.5h7.3M131 135.5h7.2M131.1 135.6h7M131.2 135.6h6.9M131.2 135.7h6.8M131.3 135.7h6.7M131.3 135.7h6.6M131.4 135.8h6.4M131.5 135.8h6.3"/>
<path d="M131.6 135.9h6.1M131.6 135.9h6M131.7 135.9h5.8M131.8 136h5.7M131.9 136h5.5M131.9 136.1h5.4M132 136.1h5.2M132.1 136.1h5M132.2 136.2h4.8M132.3 136.2h4.6M132.4 136.3h4.4M132.5 136.3h4.2"/>
<path d="M132.6 136.3h4M132.8 136.4h3.7M132.9 136.4h3.4M133 136.5h3.2M133.2 136.5h2.8M133.4 136.5h2.5M133.6 136.6h2M133.9 136.6h1.5M134.3 136.7h.6M136.1 132.9h4.3M136.1 134.9h2.9M136.1 134.7h3"/>
<path d="M136.1 132.6h4.4M136.1 132.7h4.4M136.1 132.8h4.3M136.1 133h4.3M136.1 133h4.2M136.1 133.1h4.2M136.1 133.2h4.2M136.1 133.2h4.1M136.1 133.3h4.1M136.1 133.4h4.1M136.1 133.4h4M136.1 133.5h4"/>
<path d="M136.1 133.6h3.9M136.1 133.7h3.9M136.1 133.7h3.8M136.1 133.8h3.8M136.1 133.9h3.8M136.1 133.9h3.7M136.1 134h3.7M136.1 134.1h3.6M136.1 134.2h3.5M136.1 134.3h3.5M136.1 134.3h3.4M136.1 134.4h3.4"/>
<path d="M136.1 134.4h3.3M136.1 134.5h3.3M136.1 134.5h3.2M136.1 134.6h3.2M136.1 134.7h3.1M136.1 134.8h3M136.1 134.9h2.8M136.1 135h2.8M136.1 135.1h2.7M136.1 135.1h2.6M136.1 135.2h2.6M136.1 135.2h2.5"/>
<path d="M136.1 135.3h2.5M136.1 135.3h2.4M136.1 135.4h2.3M136.1 135.5h2.2M137.6 124.1h1.2M138.2 123.5v1.2M143.3 128.4h2.9M143.3 127.4h2.9v5.4h-2.9zM143.3 128.2h2.9M143.3 128.3h2.9M144.8 126.4v1M144.8 132.8v1.1"/>
<path d="M160.6 132.5h-4.1v2.2h4.1M170.2 127.7h7.6v5.9h-7.6zM170.2 127.7h1.8v.7h-1.8zM170.2 129.9h.8v3h6.1v-3h.7M171.2 127.4h-1.3v1.2M173.5 127.7v.7h1v-.7M177.8 127.7h-1.8v.7h1.8M182.5 121.8h6v12.6h-6zM186.3 121.8v.7h-3v11.1h3v.8M187.6 121.5h1.2v1.2M187.8 121.8v1.8h.7M188.5 125.1h-.7v6h.7"/>
<path d="M188.5 132.6h-.7v1.8"/>
<circle cx="174.6" cy="84.1" r="2.54"/>
<circle cx="174.6" cy="94" r="2.54"/>
<circle cx="134.6" cy="130.3" r="6.4"/>
</g>
<g fill="#626262" stroke="#626262" stroke-width=".14">
<path d="M170.7 90.9h1.6v1.7h-1.6z"/>
<path d="M177 90.9h1.6v1.7h-1.6z"/>
<path d="M170.7 95.4h1.6v1.7h-1.6z"/>
<path d="M177 95.4h1.6v1.7h-1.6z"/>
<path d="M170.7 81h1.6v1.7h-1.6z"/>
<path d="M177 81h1.6v1.7h-1.6z"/>
<path d="M170.7 85.5h1.6v1.7h-1.6z"/>
<path d="M177 85.5h1.6v1.7h-1.6z"/>
</g>
<g fill="none" stroke="#000080" stroke-width=".15">
<path d="M10 10h277v190h-277zM12 12h273v186h-273zM60 10v2M110 10v2M160 10v2M210 10v2M260 10v2M10 60h2M285 60h2M10 110h2M114.6 118.8l-.1 .2M114.9 119v-.2l.2-.1 .1 .2v.1"/>
<path d="M125.5 109.1h.4v.6M125.5 109.7h.4M125.9 109.3l-.4 .1M126.8 109.1l-.3-.1-.2 .2 .1 .5h.4M126.8 108.7v1M152.4 106.2h.7M153.6 106h.3M154.1 105.6h-.5v1h.5M181.2 104.3h.4l.1 .7M181.2 104.9h.5M181.7 104.5l-.5 .1M182.6 104.3h-.3l-.2 .2 .1 .4h.4"/>
<path d="M182.6 104v1M285 110h2M130.9 125.4v.5M131.4 125.6v.3M141.9 132.3l.1 .1M142.7 131.8v.6M10 160h2M177 166h108v32h-108zM189 167.7h.6M189.6 167.2l-.3 .1-.1 .1v1.3M190.1 168.6h.1l-.1 .1M190.1 168.6h-.1l.1 .1"/>
<path d="M190.1 167.8v.1M190.1 168.6v.1M190.1 167.8h.1l-.1 .1M190.1 167.8h-.1l.1 .1M203.5 176.7l.3 .1 .1 .1v.8M205.1 168h.6a.41 .41 0 0 0 .3-.4 .41 .41 0 0 0-.3-.4h-.6v1.5M221 167.3a.41 .41 0 0 1 .1 .5l-.9 .9h1M285 160h2M60 198v2M110 198v2M160 198v2M177 194.5h108"/>
<path d="M177 191.5h108M177 187.5h108M177 181.5h108M182.5 186.3h.1l-.1 .1M182.5 186.3v.1M182.5 185.5v.1M182.5 185.5h.1l-.1 .1M184.7 183.6v.1M184.7 183.6h-.1l.1 .1M184.7 182.8v.1M184.7 182.8h-.1l.1 .1M197 191.5v3"/>
<path d="M197.7 196.6h.8M199.7 183h.5a.41 .41 0 0 0 .3-.4 .41 .41 0 0 0-.3-.4h-.5v1.5M210 198v2M212.7 185.5l.5-.1 .3 .3v.4l-.2 .2-.1 .1-.5-.1M214.7 185.5l-.4-.1-.3 .3v.4l.2 .2 .1 .1 .4-.1M215.4 185.5l.4-.1 .3 .3v.4l-.1 .2-.2 .1-.4-.1M215.4 184.9v1.5M217.7 193.2h1.2M219.5 193.8h.9M219.5 192.7l.5-.4v1.5M221.7 192.3h-.7v.7l.2-.1h.5l.1 .3-.1 .5-.2 .1h-.3l-.2-.1M260 198v2"/>
<path d="M261 191.5v6.5M268.9 196.6h.8M269 195.5l.3-.4v1.5"/>
</g>
<path d="M214 188.2a.45 .45 0 0 1 .3 .6l-.1 .3-1.3 1.1h1.3" fill="none" stroke="#000080" stroke-width=".4"/>
<g fill="none" stroke="#000080" stroke-width=".14">
<path d="M117.1 78.7h8.6v57h-8.6zM160.7 93.3h2.5v7l-.6 .6h-1.9zM165.1 85l.6-.6h1.9v15.2h-2.5zM182.7 80.1h5.7v12.4h-5.7zM182.7 94.1h5.7v12.4h-5.7zM188.4 81.9l-1 .6 1 .7M188.4 95.9l-1 .6 1 .6M144.1 106.6h9.6l.6 .7v1.9h-10.2zM160.8 105.5h9.9v5.8h-9.9zM162.6 105.5l.6 1 .7-1M182.7 108h5.7v12.4h-5.7zM188.4 109.8l-1 .6 1 .7"/>
<path d="M118.4 131.7l1 .5-1 .5zM136.7 125.6h1.3M137.4 124.9v1.3M143.4 127.5h2.7v5.2h-2.7zM143.4 128.2h2.7M143.4 128.3h2.7M143.4 128.4h2.7M144.8 125v2.5M144.8 132.7v2.5M157.8 132.8h2.8v1.6h-3.2v-1.2zM170.3 127.8h7.4v5.7h-7.4zM172.1 127.8l.7 1 .6-1"/>
<path d="M182.7 121.9h5.7v12.4h-5.7zM188.4 123.7l-1 .6 1 .6"/>
<circle cx="134.6" cy="130.3" r="6.2"/>
</g>
<path d="M115.9 77.2l.5-.3 .4-.1h72.4a1.27 1.27 0 0 1 1.3 1.2v58.5a1.27 1.27 0 0 1-1.3 1.2h-72.4a1.27 1.27 0 0 1-1.2-1.2v-58.5l.1-.5z" fill="none" stroke="#ff8000" stroke-width=".14"/>
<g font-size="2.8" fill="#000080">
<text x="178" y="190.9">Title:</text>
<text x="187.7" y="190.9">WeatherStation_V2</text>
</g>
<g font-size="2.1" fill="#000080">
<text x="178" y="169">Board2Pdf:</text>
<text x="191.7" y="169">Colored-TOP</text>
<text x="207.6" y="169">-</text>
<text x="210.7" y="169">Page</text>
<text x="217.5" y="169">1/2</text>
<text x="178" y="178">ESP32</text>
<text x="186.4" y="178">Weather</text>
<text x="196.5" y="178">Station</text>
<text x="178" y="184">Sheet:</text>
<text x="178" y="181.2">Filada</text>
<text x="186.2" y="184">Colored-TOP</text>
<text x="178" y="186.7">File:</text>
<text x="184.1" y="186.7">WeatherStation_V2.kicad_pcb</text>
<text x="178" y="196.9">KiCad</text>
<text x="178" y="194.1">Size:</text>
<text x="184.7" y="194.1">A4</text>
<text x="185.7" y="196.9">E.D.A.</text>
<text x="193.3" y="196.9">9.0.1</text>
<text x="200" y="194.1">Date:</text>
<text x="207" y="194.1">2023-12-15</text>
<text x="263" y="194.3">Rev:</text>
<text x="263" y="196.9">Id:</text>
<text x="267.1" y="196.9">/1</text>
<text x="269.4" y="194.3">2.0</text>
</g>
<g font-size="1.8" fill="#000080">
<text x="35" y="11.9">1</text>
<text x="85" y="11.9">2</text>
<text x="135" y="11.9">3</text>
<text x="185" y="11.9">4</text>
<text x="235" y="11.9">5</text>
<text x="285" y="11.9">6</text>
<text x="10.3" y="35.9">A</text>
<text x="285.4" y="35.9">A</text>
<text x="10.3" y="85.9">B</text>
<text x="285.3" y="85.9">B</text>
<text x="10.3" y="135.9">C</text>
<text x="285.3" y="135.9">C</text>
<text x="10.3" y="185.9">D</text>
<text x="285.3" y="185.9">D</text>
<text x="35" y="199.9">1</text>
<text x="85" y="199.9">2</text>
<text x="135" y="199.9">3</text>
<text x="185" y="199.9">4</text>
<text x="235" y="199.9">5</text>
<text x="285" y="199.9">6</text>
</g>
<g font-size="1.4" fill="#626262">
<text x="126.4" y="81.2" transform="rotate(90 126.4 81.2)">WIND</text>
<text x="126.4" y="85.8" transform="rotate(90 126.4 85.8)">SPD</text>
<text x="165.4" y="84.1">J9</text>
<text x="172.9" y="84.9">SW1</text>
<text x="180.5" y="86.6" transform="rotate(-90 180.5 86.6)">FLASH</text>
<text x="126.4" y="92.7" transform="rotate(90 126.4 92.7)">RAIN</text>
<text x="172.9" y="94.8">SW2</text>
<text x="126.4" y="100.9" transform="rotate(90 126.4 100.9)">WIND DIR</text>
<text x="151.1" y="99.6" transform="rotate(-90 151.1 99.6)">JLCJLCJLCJLC</text>
<text x="180.5" y="96.5" transform="rotate(-90 180.5 96.5)">RESET</text>
<text x="155.1" y="105.5">U4</text>
<text x="164.8" y="105.1">J3</text>
<text x="190.4" y="108.6" transform="rotate(-90 190.4 108.6)">I2C</text>
<text x="126.4" y="114.2" transform="rotate(90 126.4 114.2)">DS18B20</text>
<text x="125.7" y="126.9">+</text>
<text x="126.4" y="127.6" transform="rotate(90 126.4 127.6)">POWER</text>
<text x="148" y="131.2" transform="rotate(-90 148 131.2)">D2</text>
<text x="173" y="127.3">J8</text>
<text x="157.9" y="132.5">D1</text>
<text x="170.2" y="135.9">BATTERY</text>
<text x="190.3" y="134.2" transform="rotate(-90 190.3 134.2)">SCL SDA 3V3 GND</text>
</g>
<g font-size="1.4" fill="#000080">
<text x="182.2" y="87.6" transform="rotate(-90 182.2 87.6)">I2C</text>
<text x="184.1" y="87.3" transform="rotate(-90 184.1 87.3)">J2</text>
<text x="146.4" y="93.4">U4</text>
<text x="167.1" y="93" transform="rotate(-90 167.1 93)">J9</text>
<text x="164.2" y="101.4">PROG</text>
<text x="182.2" y="101.6" transform="rotate(-90 182.2 101.6)">I2C</text>
<text x="184.1" y="101.2" transform="rotate(-90 184.1 101.2)">J4</text>
<text x="140.6" y="106.8">ESP32-WROOM-E</text>
<text x="169.1" y="105.2">MountingHole_Pad</text>
<text x="113.3" y="110">MountingHole_Pad</text>
<text x="118.5" y="108.2" transform="rotate(-90 118.5 108.2)">J1</text>
<text x="129" y="109.9">H2</text>
<text x="148.2" y="108.6">J5</text>
<text x="164.2" y="113.2">DHT</text>
<text x="164.8" y="111.3">J3</text>
<text x="177.9" y="109.9">H1</text>
<text x="115.5" y="117.6" transform="rotate(-90 115.5 117.6)">+</text>
<text x="115.5" y="115.4" transform="rotate(-90 115.5 115.4)">PWR</text>
<text x="182.2" y="115.5" transform="rotate(-90 182.2 115.5)">I2C</text>
<text x="184.1" y="115.2" transform="rotate(-90 184.1 115.2)">J6</text>
<text x="115.5" y="124.5" transform="rotate(-90 115.5 124.5)">Sensors</text>
<text x="147.6" y="125.7" transform="rotate(-90 147.6 125.7)">K</text>
<text x="132.2" y="130" transform="rotate(-90 132.2 130)">470uF</text>
<text x="135.3" y="131.9" transform="rotate(-90 135.3 131.9)">C15</text>
<text x="142.8" y="131.9" transform="rotate(-90 142.8 131.9)">C15</text>
<text x="145.5" y="131.6" transform="rotate(-90 145.5 131.6)">D2</text>
<text x="182.2" y="129.4" transform="rotate(-90 182.2 129.4)">I2C</text>
<text x="184.1" y="129.1" transform="rotate(-90 184.1 129.1)">J7</text>
<text x="143" y="137.5" transform="rotate(-90 143 137.5)">1N4001</text>
<text x="155.1" y="136.2">CHARGING</text>
<text x="173" y="133.5">J8</text>
<text x="180" y="135.4" transform="rotate(-90 180 135.4)">BATTERY</text>
</g>
<g font-size="1.3" fill="#626262">
<text x="167.6" y="86.3">RTS</text>
<text x="167.6" y="88.8">DTR</text>
<text x="160.7" y="90.4">IO19</text>
<text x="160.7" y="91.8">IO18</text>
<text x="160.7" y="93.3">IO4</text>
<text x="167.6" y="91.4">RX</text>
<text x="167.7" y="93.9">TX</text>
<text x="167.6" y="99">3V3</text>
<text x="167.6" y="96.5">GND</text>
<text x="146" y="111.7" transform="rotate(-90 146 111.7)">CLK</text>
<text x="148.6" y="111.7" transform="rotate(-90 148.6 111.7)">SDO</text>
<text x="151.1" y="111.7" transform="rotate(-90 151.1 111.7)">SDI</text>
<text x="153.7" y="111.7" transform="rotate(-90 153.7 111.7)">CS</text>
</g>
<text font-size="1.1" fill="#000080" x="158.1" y="134.2">D1</text>
</svg>
